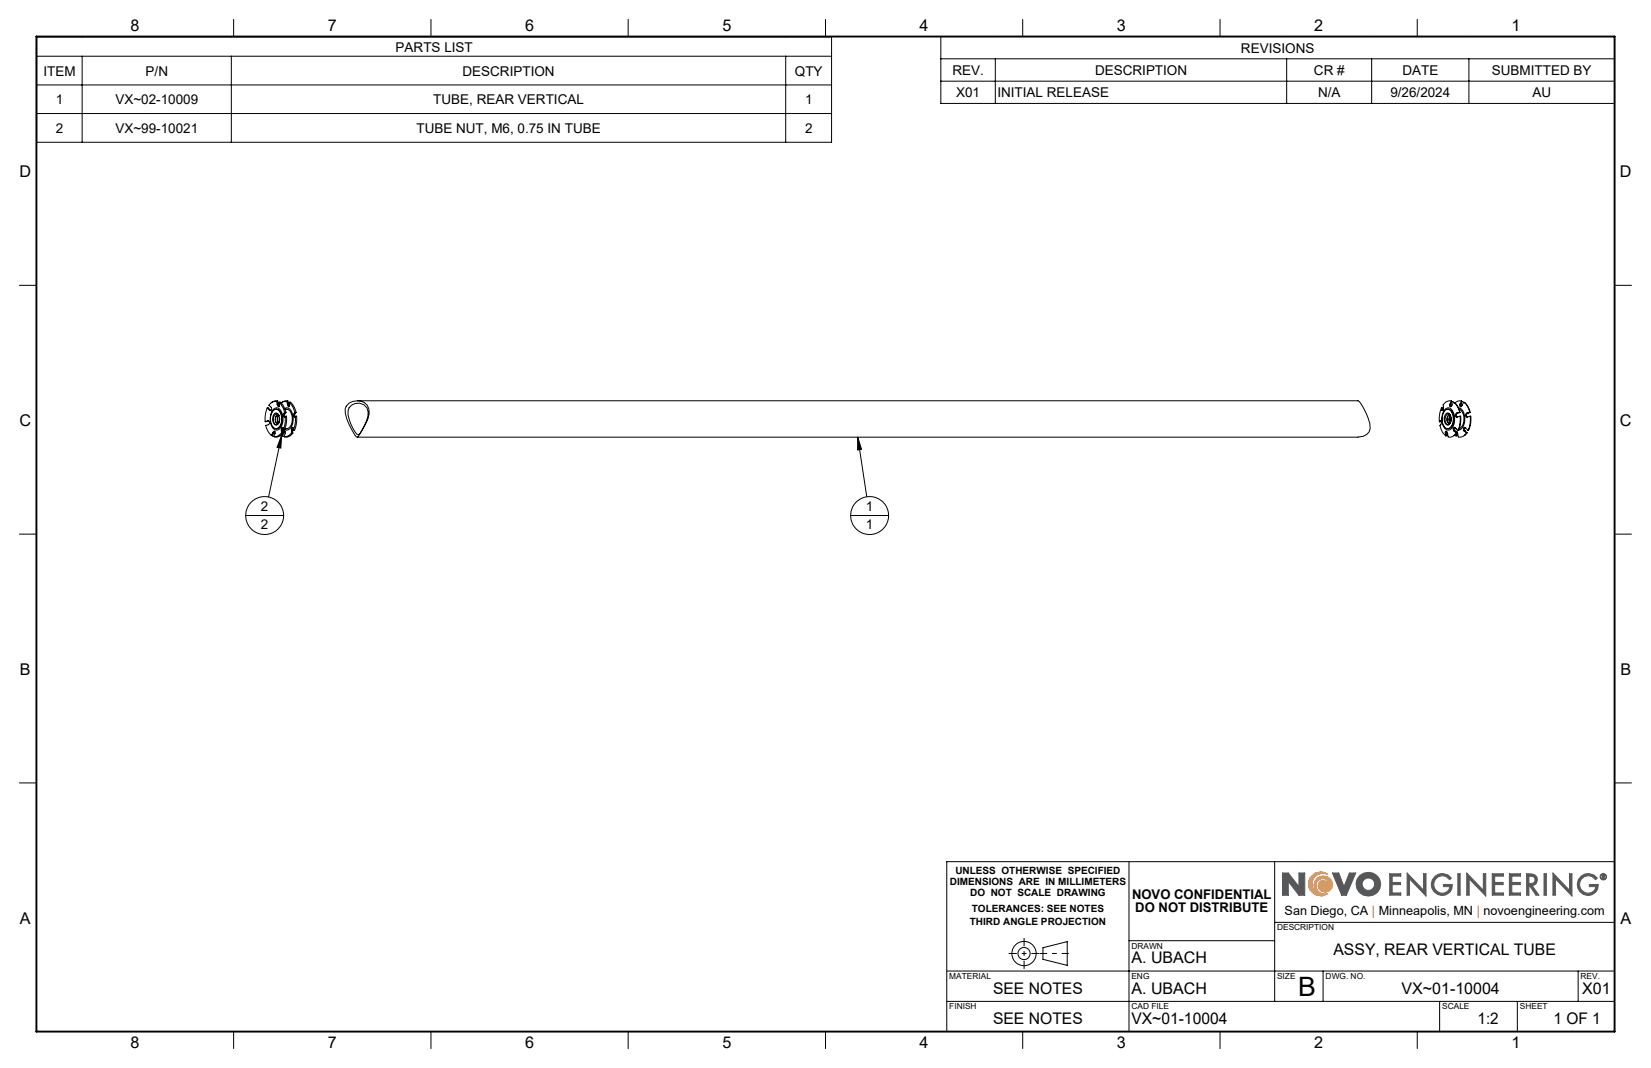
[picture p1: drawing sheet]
<svg xmlns="http://www.w3.org/2000/svg" width="432mm" height="279mm" viewBox="0 0 432 279" stroke-linecap="round" stroke-linejoin="round" font-family="sans-serif">
<g fill="none" stroke="#000" stroke-width=".26">
<path d="M61.1 5.1v4.5M112.7 5.1v4.5M164.3 5.1v4.5M215.9 5.1v4.5M267.5 5.1v4.5M319.1 5.1v4.5M370.7 5.1v4.5M5.1 74.6h4.4M422.3 74.6h4.4M69.9 106.8a7.8 7.8 0 0 0-.5 3.5M69.9 106.8l.2-.2 .6 .7h-.3M69.9 106.8l.5 .5"/>
<path d="M70 110.1a.53 .53 0 0 1 .5 .4 .53 .53 0 0 1-.3 .6l-.7 .2a4.2 4.2 0 0 0 1.5 2.6M70 110.1l-.6 .2M70 110.1h.2M70.3 110.1l-.9 .2M70.9 113.8l.3 .3M71 113.9l.2 .2M71.4 113.2l.1-.3a.34 .34 0 0 1 .5 .1 .34 .34 0 0 1-.1 .5l-.3 .7M71.4 113.2h.2M71.4 113.2l-.4 .7M71.5 107.1a1.32 1.32 0 0 1 1.4-.3 1.32 1.32 0 0 1 .8 1.2 3.6 3.6 0 0 1-1.1 4.5 2 2 0 0 1-1.9-2.3 4.3 4.3 0 0 1 .8-3.1zM71.5 107.4a1.06 1.06 0 0 1 1.8 .5 3.1 3.1 0 0 1-.9 4.2 2.13 2.13 0 0 1-1.7-2.4 3.5 3.5 0 0 1 .8-2.3zM71.6 113.2l-.4 .9"/>
<path d="M71.9 112.9l-.3 .3M72.2 107.1h.2a2.59 2.59 0 0 1 1.3 3.4 1.53 1.53 0 0 1-1.5 1.6M72.4 105.1a1.97 1.97 0 0 0-2.1 .9l.6 .5a.45 .45 0 0 1 .2 .6 .45 .45 0 0 1-.7 .2M72.4 105.1l.1 .7M72.5 105.8h.3M72.6 104.9h-.8l-.9 .5M72.6 110.2l.2 .4M72.6 104.9l-.2 .2M72.6 104.9l.2 .9M72.8 105.8l.2 .6M72.8 108.4a1.4 1.4 0 0 0-.3 2.4M72.8 110.6l-.1-.2a1.54 1.54 0 0 1 .3-1.7 .76 .76 0 0 0-.9-.4 .76 .76 0 0 0-.5 .8l-.1 .5a1.24 1.24 0 0 0 .9 1.5l.5-.4"/>
<path d="M72.8 108.4a1.36 1.36 0 0 0-.2 2.4M72.9 108.6a1.6 1.6 0 0 0-.1 2.1M73 105.3l.1 1a.45 .45 0 0 1-.6-.5M73 105.3a4.4 4.4 0 0 1 1.4 2.6M73 105.3l.2-.1a4.7 4.7 0 0 1 1.6 2.7M73 110.5l-.5 .3M73 106h.1M73.1 109.3v.9M73.1 109.6v.4M73.1 109.6a1.3 1.3 0 0 0-1.1-1.5 2.03 2.03 0 0 0 0 3.1h.3l.6-.5M73.1 109.6l-.2 1.1M73.1 109.6l-.1 1-.2 .2h-.3"/>
<path d="M73.6 112.7h.3M73.6 112.7v.5M73.6 113.2a1.92 1.92 0 0 1-2 1M73.6 113.2l.3 .1M73.7 113.9l.2 .2M73.9 112.1h.1M73.9 112.7v.6M73.9 113.3a1.87 1.87 0 0 1-2.3 .9M74 111.9l-.1 .8M74 113.2l.1-.2a.35 .35 0 0 1 .5-.1 .35 .35 0 0 1 0 .6l-.4 .7M74 113.2h.3M74 113.2l-.3 .7"/>
<path d="M74 112.5l-.1-.7a.59 .59 0 0 0-.3 .9M74.3 108.1l-.1 .1a.58 .58 0 0 0 .3 .9l.1-.2M74.3 108.1h.3M74.3 113.2l-.4 .9M74.4 106.9a1.34 1.34 0 0 1 2 1.1 3.6 3.6 0 0 1-1.2 4.5l-.8-.1M74.4 107.9l-.1 .2M74.5 112.9l-.2 .3M74.5 107.1h.5a2.64 2.64 0 0 1 1.4 3.4 1.61 1.61 0 0 1-1.9 1.6M74.6 108.1l-.1 .9M74.6 108.9a7.2 7.2 0 0 1-.6 3.6M74.6 108.9h.3a8 8 0 0 1-.5 3.7l-.4-.1M74.8 107.9h-.4"/>
<path d="M74.8 107.9l-.2 .2M75 105.1l.2 .7M75.2 105.8h.3M75.3 104.9h-.9l-.8 .5 .6-.3h.8M75.3 104.9l-.3 .2M75.3 104.9l.2 .9M75.5 105.8l.2 .6M75.6 105.3l.1 1a.42 .42 0 0 1-.4-.1 .42 .42 0 0 1-.1-.4M75.6 105.3a4.2 4.2 0 0 1 1.5 2.6M75.6 105.3l.2-.1a4.7 4.7 0 0 1 1.6 2.7M76.2 112.7h.3M76.2 112.7l.1 .5"/>
<path d="M76.3 113.2a1.92 1.92 0 0 1-2.1 1M76.3 113.2l.3 .1M76.5 112.7l.1 .6M76.6 113.3a1.87 1.87 0 0 1-2.4 .9M76.6 111.9l-.1 .8M76.7 112.5l-.1-.7a.59 .59 0 0 0-.4 .9M76.9 108.1v.1a.58 .58 0 0 0 .2 .9l.2-.2M76.9 108.1h.3M77.1 107.9l-.2 .2M77.2 108.1v.9M77.3 108.9a7.2 7.2 0 0 1-.6 3.6M77.3 108.9h.3a8 8 0 0 1-.6 3.7l-.3-.1"/>
<path d="M77.4 107.9h-.3M77.4 107.9l-.2 .2M91.3 105.4a3.3 3.3 0 0 1 4.1 0 3.3 3.3 0 0 1 .9 4.1l-1.9 3.6-.7 1.1-.3 .2a13.5 13.5 0 0 1-3.1-7.4l.3-.7zM92 106a2.69 2.69 0 0 1 3.1-.2 2.69 2.69 0 0 1 1.1 3l-1 2.7-.9 1.6-.6 .6a6 6 0 0 1-2.3-3.8 3 3 0 0 1 .6-3.9zM93.5 104.8h261.7a12.8 12.8 0 0 1 3.2 7.2 2.77 2.77 0 0 1-3.2 2.3l-261.7 .1M376.7 110.1a.74 .74 0 0 1-.1 1.2 4.4 4.4 0 0 0 1.6 2.8M376.7 110.1l-.3 .2M376.7 110.1h.1M376.8 110.3h-.4M377 106.6a8 8 0 0 0-.6 3.7M377 106.6l.1 .7M377 106.6l.3 .2 .1 .5h-.3"/>
<path d="M377.9 107.1a1.32 1.32 0 0 1 1.4-.3 1.32 1.32 0 0 1 .9 1.2 3.6 3.6 0 0 1-1.2 4.5 2 2 0 0 1-1.9-2.3 4.3 4.3 0 0 1 .8-3.1zM377.9 107.4a1.06 1.06 0 0 1 1.8 .5 3.1 3.1 0 0 1-.9 4.2 2.13 2.13 0 0 1-1.6-2.4 3.5 3.5 0 0 1 .7-2.3zM378 113.2v-.3a.44 .44 0 0 1 .5 .1 .44 .44 0 0 1 .1 .5l.1 .8a2.04 2.04 0 0 0 2.2-1M378 113.2l.2 .9M378 113.2h.3M378.1 108.4a.63 .63 0 0 1 .5-.4 .63 .63 0 0 1 .6 .4l.4 1.4a1.51 1.51 0 0 1-1 1.4 1.88 1.88 0 0 1-.5-2.8zM378.3 113.2l.1 .7-.2 .2M378.4 112.9l-.1 .3M378.6 107.1h.2a2.59 2.59 0 0 1 1.3 3.4 1.53 1.53 0 0 1-1.5 1.6M379 110.8a1.32 1.32 0 0 1 .2-2.3 1.4 1.4 0 0 0-.2 2.3M379.2 105.8v.5l.2 .1 .8-1.2a4.7 4.7 0 0 1 1.5 2.7M379.2 105.8h.2"/>
<path d="M379.3 110.7l-.3 .1M379.3 108.5l-.5-.2a1.62 1.62 0 0 0-.1 2.8h.3l.3-.4M379.3 108.6a1.64 1.64 0 0 0 0 2.1M379.4 110.6l-.4 .2M379.4 108.7a1.63 1.63 0 0 0-.1 1.9M379.4 105.8l.1 .6M379.5 109.3v.9M379.5 109.6l.1 .4M379.6 104.9a2.04 2.04 0 0 0-2.2 1l.1 .6a.5 .5 0 0 1 .1 .5 .5 .5 0 0 1-.5 .3M379.6 104.9l-.4 .9M379.6 104.9l.2 .2-.4 .7M380.2 112.7l.7 .6"/>
<path d="M380.2 112.7h.3M380.3 105.3a4.2 4.2 0 0 1 1.6 2.6M380.3 112.1h.6M380.4 111.9l-.1 .4 .2 .4M380.5 113.8l.3 .3M380.5 112.7l.6 .5M380.7 112.9a.42 .42 0 0 1 .5 .1 .42 .42 0 0 1 0 .5l.2 .8a1.99 1.99 0 0 0 2.1-1M380.7 113.5l.1 .6M380.9 108.1a.53 .53 0 0 0-.3 .6 .53 .53 0 0 0 .5 .4M380.9 108.1h.3M381 112.9l.1 1-.3 .2M381.1 113.2l-.8 .7"/>
<path d="M381.1 113.2l-.2 .1M381.2 108.1a.63 .63 0 0 0-.1 1M381.3 112.6l-.7-.6a.35 .35 0 0 0-.5-.1 .35 .35 0 0 0 0 .5l.1 .3M381.5 106.7a2.46 2.46 0 0 1 1.6 2.6 2.84 2.84 0 0 1-1.6 3.2M381.6 107.1a3.1 3.1 0 0 1 .7 4.5l-.7 .5M381.7 107.9l-.8 .2M381.7 107.9h.2M381.8 105.8a.35 .35 0 0 0 0 .4 .35 .35 0 0 0 .4 .1l.6-1.1a4.4 4.4 0 0 1 1.6 2.7M381.8 105.8h.3M381.9 108.9a8 8 0 0 1-.6 3.7M381.9 108.9a5.2 5.2 0 0 1-.6 3.7M381.9 108.9l-.8 .2"/>
<path d="M381.9 107.9l-.7 .2M382.1 105.8l.1 .6M382.2 104.9h-.8l-.9 .5M382.2 104.9l-.4 .9M382.2 104.9l.2 .2-.3 .7M382.9 112.7h.3M382.9 112.7l.6 .6M382.9 105.3a4.2 4.2 0 0 1 1.6 2.6M383.1 111.9l.1 .8M383.2 112.7l.5 .5M383.6 108.1a.53 .53 0 0 0-.3 .6 .53 .53 0 0 0 .5 .4M383.6 108.1h.3"/>
<path d="M383.7 113.2l-.8 .7M383.7 113.2l-.2 .1M383.9 108.1a.62 .62 0 0 0-.1 1M384 112.6l-.7-.7a.41 .41 0 0 0-.6 .1 .41 .41 0 0 0 .1 .6l.1 .1M384.4 107.9l-.8 .2M384.4 107.9h.1M384.5 108.9a7 7 0 0 1-.5 3.7M384.5 108.9a4.7 4.7 0 0 1-.5 3.7M384.5 108.9l-.7 .2M384.5 107.9l-.6 .2M5.1 139.7h4.4M422.3 139.7h4.4"/>
<path d="M5.1 204.8h4.4M422.3 204.8h4.4M295.3 225.4v44.5M333.4 225.4v36.6M422.3 225.4h-174.7v44.5M247.6 254h174.7M272.8 247.9l6.3-1.6v6.3l-6.3-1.6zM295.3 246.1h38.1M333.4 241.3h88.9M346 254v8M412.7 254v8M61.1 269.9v4.4"/>
<path d="M112.7 269.9v4.4M164.3 269.9v4.4M215.9 269.9v4.4M247.6 262h174.7M267.5 269.9v4.4M319.1 269.9v4.4M370.7 269.9v4.4M376.5 262v7.9M396.8 262v7.9"/>
<circle cx="267.8" cy="249.5" r="1.59"/>
<circle cx="267.8" cy="249.5" r="3.2"/>
</g>
<path d="M342.7 229.6a3.1 3.1 0 0 1 4.5-.9 2.82 2.82 0 0 0-3.9 1.7 2.82 2.82 0 0 0 2.3 3.6 2.45 2.45 0 0 1-1.1-4.2 2.45 2.45 0 0 1 4 1.5 1.88 1.88 0 0 1-1.9 2.1 1.88 1.88 0 0 1-1.8-2.2l.6-.7a1.82 1.82 0 0 1 2.4 1.5 1.89 1.89 0 0 0-2.6-2 1.89 1.89 0 0 0-.3 3.3l.7 .4 .8 .2 .8-.1a3.2 3.2 0 0 1-4-.2 3.2 3.2 0 0 1-.5-4z" fill="none" stroke="#f78d2a" stroke-width=".26"/>
<g fill="none" stroke="#555759" stroke-width=".26">
<path d="M335.4 228.4h1.5l2.8 3.6v-3.6h1.5v5.8h-1.5l-2.7-3.6-.1 3.6h-1.5zM339.7 232h.1M348.5 228.4h1.6l1.4 3.6 1.4-3.6h1.7l-2.5 5.8h-1.2zM363.5 228.6h2.9v.6h-2.3v1.7h2.2v.5h-2.2v2.2h2.3v.6h-2.9zM368 228.4l4.3 4.5v-4.3h.7v5.8l-4.4-4.5v4.3h-.6zM375.4 229.2a2.89 2.89 0 0 1 4.2 .5l-.5 .5a2.26 2.26 0 0 0-3.2-.7 2.26 2.26 0 0 0-.5 3.2 2.26 2.26 0 0 0 3.3 .4l.5-1.1h-1.7v-.6h2.3a2.79 2.79 0 0 1-3.4 2.8 2.79 2.79 0 0 1-1.8-4zM381.3 228.6h.6v5.6h-.6zM383.6 228.4l4.3 4.5v-4.3h.7v5.8l-4.4-4.5v4.3h-.6zM390.3 228.6h2.9v.6h-2.3v1.7h2.2v.5h-2.2v2.2h2.3v.6h-2.9zM394.8 228.6h2.9v.6h-2.3v1.7h2.2v.5h-2.2v2.2h2.3v.6h-2.9zM399.3 228.6a2.74 2.74 0 0 1 2.6 .8l.2 .8-.3 .9-.4 .4-.7 .2 1.8 2.5h-.8l-1.7-2.5h-.1v2.5h-.6zM399.9 229.2l1.1 .1a1.02 1.02 0 0 1 0 1.7l-1.1 .2z"/>
<path d="M403.8 228.6h.6v5.6h-.6zM406.2 228.4l4.3 4.5v-4.3h.6v5.8l-4.3-4.5v4.3h-.6zM413.6 229.2a2.89 2.89 0 0 1 4.2 .5l-.5 .5a2.27 2.27 0 0 0-3.2-.7 2.27 2.27 0 0 0-.5 3.2 2.27 2.27 0 0 0 3.2 .4l.5-1.1h-1.6v-.6h2.3a2.79 2.79 0 0 1-4 2.5 2.79 2.79 0 0 1-.4-4.7zM419 228.9l.6 .1 .1 .3-.2 .1 .2 .4h-.2l-.2-.4-.1 .4h-.2zM419.2 229l.3 .2-.3 .1z"/>
<circle cx="357.9" cy="231.3" r="1.64"/>
<circle cx="357.9" cy="231.3" r="3.2"/>
<circle cx="419.3" cy="229.4" r=".85"/>
<circle cx="419.3" cy="229.4" r=".71"/>
</g>
<path d="M279.5 249.4h-7.5" fill="none" stroke="#000" stroke-width=".26" stroke-dasharray="15.2 1.3 1.3 1.3" stroke-dashoffset="13.4" stroke-linecap="butt"/>
<path d="M263.8 249.4h8.1M267.8 245.4v8.1" fill="none" stroke="#000" stroke-width=".26" stroke-dasharray="15.2 1.3 1.3 1.3" stroke-dashoffset="13.1" stroke-linecap="butt"/>
<path d="M9.5 9.6h412.8v260.3h-412.8z" fill="none" stroke="#000" stroke-width=".5"/>
<path d="M343 229.1a3.2 3.2 0 0 1 4.2-.4 2.82 2.82 0 0 0-3.9 1.7 2.82 2.82 0 0 0 2.3 3.6 2.43 2.43 0 0 1-1.9-2.8 2.43 2.43 0 0 1 2.7-2 2.43 2.43 0 0 1 2.1 2.7 1.82 1.82 0 0 1-2.5 1.5 1.82 1.82 0 0 1-.9-2.7 1.73 1.73 0 0 1 2.7 1.3 1.9 1.9 0 0 0-2.6-2 1.9 1.9 0 0 0-.3 3.3l.8 .5h1.5a3.2 3.2 0 0 1-4.2-.4 3.2 3.2 0 0 1 0-4.3z" fill-rule="evenodd" fill="#f78d2a"/>
<path d="M335.4 228.4v5.8h1.5v-3.6l2.8 3.6h1.5v-5.8h-1.5v3.6l-2.8-3.6zM348.5 228.4l2.4 5.8h1.2l2.5-5.8h-1.7l-1.4 3.6-1.4-3.6zM355.6 229.1a3.1 3.1 0 0 0 .1 4.5 3.1 3.1 0 0 0 4.6-.3 3.1 3.1 0 0 0-.6-4.6 3.3 3.3 0 0 0-4.1 .4zM356.2 231.3a1.65 1.65 0 0 1 3.3 0 1.65 1.65 0 0 1-3.3 0zM363.5 228.6v5.6h2.9v-.6h-2.3v-2.2h2.2v-.5h-2.2v-1.7h2.3v-.6zM368 228.4v5.8h.6v-4.3l4.4 4.5v-5.8h-.7v4.3zM375.2 229.3a2.8 2.8 0 0 0 .6 4.7 2.8 2.8 0 0 0 4-2.5v-.1h-2.3v.6h1.7a2.14 2.14 0 0 1-2.7 1.6 2.14 2.14 0 0 1-1.5-2.7 2.25 2.25 0 0 1 1.8-1.8 2.25 2.25 0 0 1 2.3 1.1l.5-.5a2.92 2.92 0 0 0-4.4-.4zM381.3 228.6v5.6h.6v-5.6zM383.6 228.4v5.8h.6v-4.3l4.4 4.5v-5.8h-.7v4.3zM390.3 228.6v5.6h2.9v-.6h-2.3v-2.2h2.2v-.5h-2.2v-1.7h2.3v-.6zM394.8 228.6v5.6h2.9v-.6h-2.3v-2.2h2.2v-.5h-2.2v-1.7h2.3v-.6zM399.3 228.6v5.6h.6v-2.5h.1l1.7 2.5h.8l-1.8-2.5a1.58 1.58 0 0 0 1.4-1.9 1.58 1.58 0 0 0-2.1-1.2zM399.9 229.2h.7a1.01 1.01 0 0 1 .8 1.3 1.01 1.01 0 0 1-1.3 .7h-.2zM403.8 228.6v5.6h.6v-5.6zM406.2 228.4v5.8h.6v-4.3l4.3 4.5v-5.8h-.6v4.3zM413.3 229.4a2.79 2.79 0 0 0 .9 4.6 2.79 2.79 0 0 0 3.8-2.6h-2.3v.6h1.6a2.16 2.16 0 0 1-2.8 1.5 2.16 2.16 0 0 1-1.2-3.1 2.24 2.24 0 0 1 4-.2l.5-.5a2.89 2.89 0 0 0-4.5-.3zM419 228.9v.9h.2v-.4l.5 .4-.2-.4 .2-.4zM419.2 229l.3 .2-.3 .1zM418.5 229.4a.85 .85 0 0 0 1.7 0 .85 .85 0 0 0-1.7 0zM418.6 229.4a.71 .71 0 0 1 1.4 0 .71 .71 0 0 1-1.4 0z" fill-rule="evenodd" fill="#555759"/>
<g fill="none" stroke="#000" stroke-width=".26">
<path d="M9.6 9.7h207.9v27.5h-207.9zM9.6 14.7h207.9M21.5 14.7v22.5M60.5 14.7v22.5M205.5 14.7v22.5M246.1 9.6h176.2v17.5h-176.2zM246.1 15.4h176.2M260.3 15.4v11.7M336.5 15.4v11.7M358.7 15.4v11.7M384.2 15.4v11.7M9.6 22.2h207.9"/>
<path d="M9.6 29.7h207.9M246.1 21.2h176.2M73.7 113.9l-.3 3.3-.9-.2zM73.7 113.9l-3.5 16.1M224.3 114.4l1 3.1-1 .2zM224.3 114.4l2.4 15.6M64.2 134.9h10M222.5 134.9h9.9"/>
<circle cx="69.2" cy="134.9" r="5"/>
<circle cx="227.4" cy="134.9" r="5"/>
</g>
<path d="M224.3 114.4l1 3.1-1 .2zM73.7 113.9l-.3 3.3-.9-.2z" fill="#000"/>
<text font-size="7" x="339.5" y="260.5">B</text>
<g font-size="4.2">
<text x="34.1" y="8.1">8</text>
<text x="85.7" y="8.1">7</text>
<text x="137.3" y="8.1">6</text>
<text x="188.9" y="8.1">5</text>
<text x="240.5" y="8.1">4</text>
<text x="292.1" y="8.1">3</text>
<text x="343.7" y="8.1">2</text>
<text x="395.3" y="8.1">1</text>
<text x="5.1" y="46.4">D</text>
<text x="423.7" y="46.4">D</text>
<text x="5.1" y="111.4">C</text>
<text x="423.7" y="111.4">C</text>
<text x="5.2" y="176.5">B</text>
<text x="423.8" y="176.5">B</text>
<text x="5.2" y="241.6">A</text>
<text x="423.8" y="241.6">A</text>
<text x="348.8" y="249.9">ASSY, REAR VERTICAL TUBE</text>
<text x="295.9" y="252">A. UBACH</text>
<text x="259.7" y="260">SEE NOTES</text>
<text x="295.9" y="260">A. UBACH</text>
<text x="366.5" y="260">VX~01-10004</text>
<text x="413.8" y="260">X01</text>
<text x="259.7" y="267.9">SEE NOTES</text>
<text x="295.9" y="267.9">VX~01-10004</text>
<text x="386.5" y="267.9">1:2</text>
<text x="406.3" y="267.9">1 OF 1</text>
<text x="34.1" y="274.2">8</text>
<text x="85.7" y="274.2">7</text>
<text x="137.3" y="274.2">6</text>
<text x="188.9" y="274.2">5</text>
<text x="240.5" y="274.2">4</text>
<text x="292.1" y="274.2">3</text>
<text x="343.7" y="274.2">2</text>
<text x="395.3" y="274.2">1</text>
</g>
<g font-size="3.5">
<text x="103.5" y="13.5">PARTS LIST</text>
<text x="324.6" y="13.8">REVISIONS</text>
<text x="11.4" y="19.8">ITEM</text>
<text x="38.1" y="19.8">P/N</text>
<text x="121" y="19.8">DESCRIPTION</text>
<text x="207.9" y="19.8">QTY</text>
<text x="249.1" y="19.6">REV.</text>
<text x="286.4" y="19.6">DESCRIPTION</text>
<text x="343.6" y="19.6">CR #</text>
<text x="366.8" y="19.6">DATE</text>
<text x="390.2" y="19.6">SUBMITTED BY</text>
<text x="14.6" y="27.3">1</text>
<text x="30.2" y="27.3">VX~02-10009</text>
<text x="113.3" y="27.3">TUBE, REAR VERTICAL</text>
<text x="210.5" y="27.3">1</text>
<text x="250.1" y="25.4">X01</text>
<text x="260.8" y="25.4">INITIAL RELEASE</text>
<text x="344.7" y="25.4">N/A</text>
<text x="363.6" y="25.4">9/26/2024</text>
<text x="400.8" y="25.4">AU</text>
<text x="14.6" y="34.8">2</text>
<text x="30.2" y="34.8">VX~99-10021</text>
<text x="108.9" y="34.8">TUBE NUT, M6, 0.75 IN TUBE</text>
<text x="210.5" y="34.8">2</text>
<text x="68.3" y="133.6">2</text>
<text x="226.5" y="133.6">1</text>
<text x="68.3" y="138.4">2</text>
<text x="226.5" y="138.4">1</text>
<text x="296.1" y="235.2">NOVO CONFIDENTIAL</text>
<text x="296.9" y="238.7">DO NOT DISTRIBUTE</text>
</g>
<text font-size="3.3" x="336" y="239.4">San Diego, CA | Minneapolis, MN | novoengineering.com</text>
<g font-size="2.6">
<text x="248.4" y="231.5">DIMENSIONS ARE IN MILLIMETERS</text>
<text x="249.9" y="228.6">UNLESS OTHERWISE SPECIFIED</text>
<text x="253.7" y="234.4">DO NOT SCALE DRAWING</text>
<text x="254.2" y="238.5">TOLERANCES: SEE NOTES</text>
<text x="253.7" y="242.1">THIRD ANGLE PROJECTION</text>
</g>
<g font-size="2.2">
<text x="334" y="243.4">DESCRIPTION</text>
<text x="295.9" y="248.2">DRAWN</text>
<text x="248.3" y="256.1">MATERIAL</text>
<text x="295.9" y="256.1">ENG</text>
<text x="334" y="256.1">SIZE</text>
<text x="346.7" y="256.1">DWG. NO.</text>
<text x="413.4" y="256.1">REV.</text>
<text x="248.3" y="264">FINISH</text>
<text x="295.9" y="264">CAD FILE</text>
<text x="377.2" y="264">SCALE</text>
<text x="397.5" y="264">SHEET</text>
</g>
</svg>
